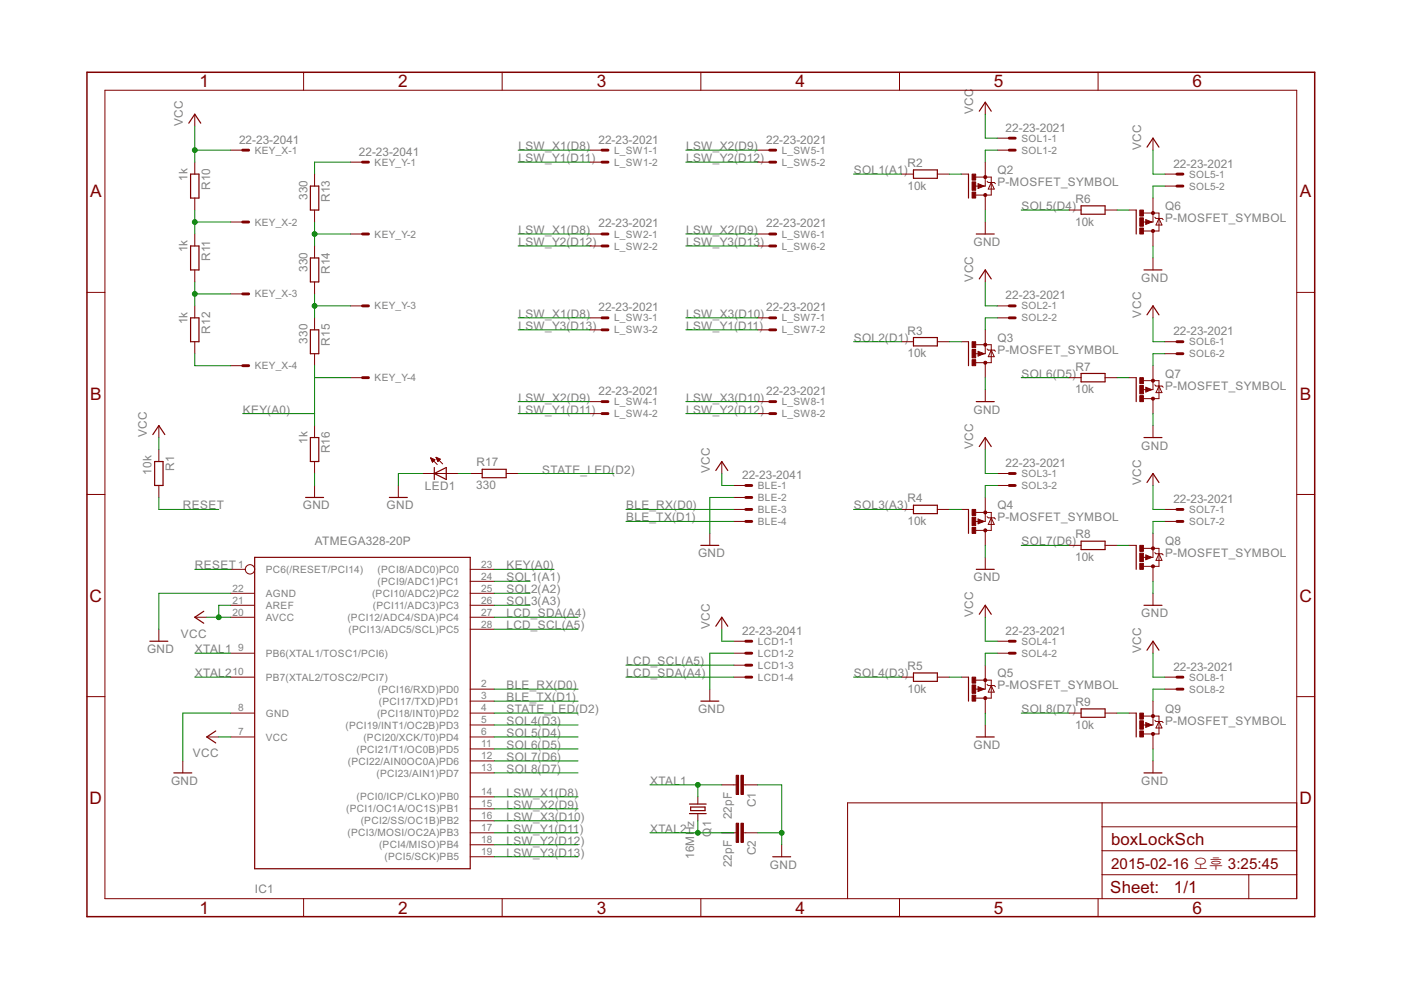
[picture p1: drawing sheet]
<svg xmlns="http://www.w3.org/2000/svg" width="297mm" height="210mm" viewBox="0 0 297 210" stroke-linecap="round" stroke-linejoin="round" font-family="sans-serif">
<g fill="none" stroke="#800000" stroke-width=".25">
<path d="M40 26.1l1.3-1.9 1.3 1.9M40.4 36.9h1.8v5.1h-1.8zM65.8 39.5h1.8v5h-1.8zM193.7 36h5v1.8h-5zM205.3 36.9v5.1M207.6 23.6l1.3-1.9 1.3 1.9M243.2 31.2l1.3-1.9 1.2 1.9M40.4 52.2h1.8v5h-1.8zM65.8 54.7h1.8v5.1h-1.8zM207 49.6h3.8M207.6 59.1l1.3-1.9 1.3 1.9M229.2 43.6h5.1v1.8h-5.1z"/>
<path d="M240.9 44.5v5.1M242.5 57.2h3.9M40.4 67.4h1.8v5.1h-1.8zM65.8 69.9h1.8v5.1h-1.8zM193.7 71.6h5v1.7h-5zM205.3 72.5v5M229.2 79.2h5.1v1.8h-5.1zM243.2 66.8l1.3-1.9 1.2 1.9M32.4 92.1l1.3-1.9 1.2 1.9M32.8 97.9h1.8v5h-1.8zM65.8 92.8h1.8v5.1h-1.8zM92.1 99.1v2.6"/>
<path d="M102.2 99.5h5.1v1.8h-5.1zM151.8 99.8l1.2-1.9 1.3 1.9M207 85.2h3.8M207.6 94.7l1.3-1.9 1.3 1.9M240.9 80.1v5.1M242.5 92.8h3.9M54 118.2h45.7v66h-45.7zM64.8 105.5h3.8M82.5 105.5h3.9M92.1 100.4l2.5-1.3v2.6zM148.6 115.6h3.8M193.7 107.1h5v1.8h-5z"/>
<path d="M205.3 108v5.1M229.2 114.7h5.1v1.8h-5.1zM240.9 115.6v5.1M243.2 102.3l1.3-1.9 1.2 1.9M31.8 136h3.8M43.2 129.6l-1.9 1.3 1.9 1.2M151.8 132.8l1.2-1.9 1.3 1.9M207 120.7h3.8M207.6 130.2l1.3-1.9 1.3 1.9M242.5 128.3h3.9M243.2 137.9l1.3-1.9 1.2 1.9M45.7 155l-1.9 1.3 1.9 1.2"/>
<path d="M148.6 148.7h3.8M193.7 142.7h5v1.8h-5zM205.3 143.6v5.1M207 156.3h3.8M229.2 150.3h5.1v1.8h-5.1zM240.9 151.2v5.1M36.9 163.9h3.8M146.2 172.5h3.5M146.2 170.5h3.5M146.4 171.1h3.1v.8h-3.1zM242.5 163.9h3.9M163.8 181.7h3.8"/>
</g>
<g fill="none" stroke="#800000" stroke-width=".21">
<path d="M22.2 19.1h252.7v171.4h-252.7zM64.4 15.3v3.8M106.5 15.3v3.8M148.6 15.3v3.8M190.7 15.3v3.8M232.8 15.3v3.8M41.3 24.2v2.6M41.3 34.4v2.5M48.9 31.8h2.6M66.7 36.9v2.6M74.3 34.4h2.6M125.1 31.8h2.5"/>
<path d="M125.1 34.4h2.5M160.7 31.8h2.5M160.7 34.4h2.5M191.1 36.9h2.6M198.7 36.9h2.6M203.8 36.9h1.5M206.6 39.5h.9M206.9 37.5h3.3v3.9h-3.3M207.4 38.9l1.2 .6-1.2 .5zM208.9 34.4v5.1h-.3M208.9 21.7v2.5M209.3 38.4l.2 .3h1.3l.3 .2"/>
<path d="M210.2 38.7l.6 1.4h-1.3zM211.4 29.3h2.6M211.4 31.8h2.6M244.5 29.3v2.5M247 39.5h2.5M247 36.9h2.5M41.3 42v2.5M41.3 49.6v2.6M41.3 57.2v2.6M48.9 47.1h2.6M66.7 44.5v2.6M66.7 52.2v2.5"/>
<path d="M66.7 59.8v2.5M74.3 49.6h2.6M125.1 49.6h2.5M125.1 52.2h2.5M160.7 49.6h2.5M160.7 52.2h2.5M208.9 41.4v3.1M208.9 47.1v2.5M208.9 57.2v2.6M226.7 44.5h2.5M234.3 44.5h2.5M239.4 44.5h1.5"/>
<path d="M242.2 47.1h.9M242.4 45.2h3.3v3.8h-3.3M242.9 46.6l1.3 .5-1.3 .5zM244.5 42v5.1h-.3M244.5 49v3.2M244.5 54.7v2.5M244.8 46.1l.3 .2h1.3l.2 .3M245.7 46.3l.7 1.4h-1.3zM18.4 62h3.8M41.3 64.9v2.5M41.3 72.5v2.5M48.9 62.3h2.6"/>
<path d="M48.9 77.5h2.6M66.7 67.4v2.5M66.7 75v2.5M74.3 64.9h2.6M125.1 67.4h2.5M125.1 69.9h2.5M160.7 67.4h2.5M160.7 69.9h2.5M191.1 72.5h2.6M198.7 72.5h2.6M203.8 72.5h1.5M206.6 75h.9"/>
<path d="M206.9 73.1h3.3v3.8h-3.3M207.4 74.5l1.2 .5-1.2 .5zM208.9 69.9v5.1h-.3M208.9 76.9v3.2M209.3 74l.2 .2h1.3l.3 .3M210.2 74.2l.6 1.4h-1.3zM211.4 64.9h2.6M211.4 67.4h2.6M244.5 64.9v2.5M244.5 77.5v5.1h-.3M247 75h2.5M247 72.5h2.5"/>
<path d="M274.9 62h3.8M33.7 90.2v2.6M33.7 95.3v2.6M66.7 90.2v2.6M66.7 97.9v2.5M74.3 80.1h2.6M91.3 97.1l1.4 1.4M91.3 97.1l.9 .4-.5 .5M91.3 97.1l.4 .9M91.3 97.1h.1M91.4 97.3h.3M91.4 97.4h.6"/>
<path d="M91.5 97.5h.7M91.5 97.6h.6M91.6 97.7h.3M91.7 97.9h.1M91.7 98h.1M92.5 97l1.4 1.4M92.5 97l.8 .3M92.5 97l.3 .9 .5-.6M92.5 97h.1M92.5 97.1h.4M92.6 97.3h.5M92.6 97.4h.7"/>
<path d="M92.7 97.5h.5M92.8 97.6h.3M92.8 97.7h.2M125.1 85.2h2.5M125.1 87.7h2.5M153 97.9v2.5M160.7 85.2h2.5M160.7 87.7h2.5M208.9 82.6v2.6M208.9 92.8v2.5M226.7 80.1h2.5M234.3 80.1h2.5"/>
<path d="M239.4 80.1h1.5M242.2 82.6h.9M242.4 80.7h3.3v3.8h-3.3M242.9 82.1l1.3 .5-1.3 .5zM244.5 84.5v3.2M244.5 90.2v2.6M244.8 81.6l.3 .3h1.3l.2 .2M245.7 81.9l.7 1.3h-1.3zM18.4 104.8h3.8M33.7 102.9v2.6M66.7 102.9v2.6M84.5 102.9v2.6"/>
<path d="M89.5 100.4h7.7M99.7 100.4h2.5M107.3 100.4h2.6M150.5 113.1v2.5M155.6 110.6h2.5M155.6 108h2.5M155.6 102.9h2.5M155.6 105.5h2.5M191.1 108h2.6M198.7 108h2.6M203.8 108h1.5M206.6 110.6h.9"/>
<path d="M206.9 108.6h3.3v3.9h-3.3M207.4 110l1.2 .6-1.2 .5zM208.9 105.5v5.1h-.3M208.9 112.5v3.1M208.9 118.2v2.5M209.3 109.5l.2 .3h1.3l.3 .2M210.2 109.8l.6 1.4h-1.3zM211.4 100.4h2.6M211.4 102.9h2.6M226.7 115.6h2.5M234.3 115.6h2.5M239.4 115.6h1.5"/>
<path d="M242.2 118.2h.9M242.4 116.3h3.3v3.8h-3.3M242.9 117.7l1.3 .5-1.3 .5zM244.5 100.4v2.5M244.5 113.1v5.1h-.3M244.8 117.2l.3 .2h1.3l.2 .3M245.7 117.4l.7 1.4h-1.3zM247 110.6h2.5M247 108h2.5M274.9 104.8h3.8M33.7 133.4v2.6M41.3 130.9h2.5"/>
<path d="M48.9 138.5h5.1M48.9 125.8h5.1M48.9 128.3h5.1M48.9 130.9h5.1M48.9 120.7h3.1M99.7 125.8h5.1M99.7 128.3h5.1M99.7 130.9h5.1M99.7 133.4h5.1M99.7 123.3h5.1M99.7 120.7h5.1M153 130.9v2.5"/>
<path d="M155.6 138.5h2.5M155.6 136h2.5M208.9 128.3v2.6M211.4 138.5h2.6M211.4 136h2.6M244.5 120.1v3.2M244.5 125.8v2.5M244.5 136v2.5M18.4 147.7h3.8M43.8 156.3h2.6M48.9 143.6h5.1M48.9 151.2h5.1"/>
<path d="M48.9 156.3h5.1M99.7 151.2h5.1M99.7 156.3h5.1M99.7 158.8h5.1M99.7 153.7h5.1M99.7 148.7h5.1M99.7 146.1h5.1M150.5 146.1v2.6M155.6 143.6h2.5M155.6 141h2.5M191.1 143.6h2.6M198.7 143.6h2.6"/>
<path d="M203.8 143.6h1.5M206.6 146.1h.9M206.9 144.2h3.3v3.8h-3.3M207.4 145.6l1.2 .5-1.2 .5zM208.9 141v5.1h-.3M208.9 148v3.2M208.9 153.7v2.6M209.3 145.1l.2 .3h1.3l.3 .2M210.2 145.4l.6 1.3h-1.3zM226.7 151.2h2.5M234.3 151.2h2.5M239.4 151.2h1.5"/>
<path d="M242.2 153.7h.9M242.4 151.8h3.3v3.8h-3.3M242.9 153.2l1.3 .5-1.3 .5zM244.5 148.7v5h-.3M244.5 155.6v3.2M244.8 152.7l.3 .3h1.3l.2 .2M245.7 153l.7 1.3h-1.3zM247 143.6h2.5M247 146.1h2.5M274.9 147.7h3.8M38.8 161.3v2.6M99.7 179.1h5.1"/>
<path d="M99.7 176.6h5.1M99.7 174h5.1M99.7 171.5h5.1M99.7 169h5.1M99.7 163.9h5.1M99.7 161.3h5.1M148 169v1.5M148 172.5v1.5M153 176.6h3.1M153 166.4h3.1M157.6 176.6h3.1M157.6 166.4h3.1"/>
<path d="M165.7 179.1v2.6M233.7 170.2v20.3M233.7 175.3h41.2M244.5 161.3v2.6M274.9 170.2h-95.2v20.3M64.4 190.5v3.9M99.7 181.7h5.1M106.5 190.5v3.9M148.6 190.5v3.9M190.7 190.5v3.9M232.8 190.5v3.9M233.7 185.5h41.2"/>
<path d="M233.7 180.4h41.2M264.8 185.5v5"/>
<circle cx="53" cy="120.7" r=".99"/>
</g>
<g fill="#800000" stroke="#800000" stroke-width=".21">
<path d="M156.1 164.4h.5v4h-.5z"/>
<path d="M157.1 164.4h.5v4h-.5z"/>
<path d="M156.1 174.5h.5v4.1h-.5z"/>
<path d="M157.1 174.5h.5v4.1h-.5z"/>
<path d="M206.1 36.9h.8v1.3h-.8z"/>
<path d="M206.1 40.7h.8v1.3h-.8z"/>
<path d="M206.1 38.6h.8v1.7h-.8z"/>
<path d="M206.1 72.5h.8v1.2h-.8z"/>
<path d="M206.1 76.3h.8v1.2h-.8z"/>
<path d="M206.1 74.1h.8v1.8h-.8z"/>
<path d="M206.1 108h.8v1.3h-.8z"/>
<path d="M206.1 111.8h.8v1.3h-.8z"/>
<path d="M206.1 109.7h.8v1.7h-.8z"/>
<path d="M206.1 143.6h.8v1.2h-.8z"/>
<path d="M206.1 147.4h.8v1.3h-.8z"/>
<path d="M206.1 145.2h.8v1.8h-.8z"/>
<path d="M241.7 44.5h.7v1.3h-.7z"/>
<path d="M241.7 48.3h.7v1.3h-.7z"/>
<path d="M241.7 46.2h.7v1.8h-.7z"/>
<path d="M241.7 80.1h.7v1.2h-.7z"/>
<path d="M241.7 83.9h.7v1.3h-.7z"/>
<path d="M241.7 81.7h.7v1.8h-.7z"/>
<path d="M241.7 115.6h.7v1.3h-.7z"/>
<path d="M241.7 119.4h.7v1.3h-.7z"/>
<path d="M241.7 117.3h.7v1.8h-.7z"/>
<path d="M241.7 151.2h.7v1.3h-.7z"/>
<path d="M241.7 155h.7v1.3h-.7z"/>
<path d="M241.7 152.8h.7v1.8h-.7z"/>
</g>
<path d="M18.4 15.3h260.3v179.1h-260.3zM207.5 39.2l.9 .3-.9 .2v-.2h.3M243.1 46.8l.8 .3-.8 .2v-.2h.2M207.5 74.7l.9 .3-.9 .2v-.2h.3M243.1 82.4l.8 .2-.8 .3v-.3h.2M207.5 110.3l.9 .3-.9 .2v-.2h.3M243.1 117.9l.8 .3-.8 .2v-.2h.2M207.5 145.9l.9 .2-.9 .3v-.3h.3M243.1 153.5l.8 .2-.8 .3v-.3h.2" fill="none" stroke="#800000" stroke-width=".32"/>
<g fill="#800000" stroke="#800000" stroke-width=".21">
<path d="M244.2 151.6h.5v.5h-.5z" fill-rule="evenodd"/>
<circle cx="208.9" cy="37.5" r=".33"/>
<circle cx="208.9" cy="41.3" r=".33"/>
<circle cx="208.9" cy="73.1" r=".32"/>
<circle cx="208.9" cy="76.9" r=".32"/>
<circle cx="208.9" cy="108.6" r=".33"/>
<circle cx="208.9" cy="112.4" r=".33"/>
<circle cx="208.9" cy="144.2" r=".33"/>
<circle cx="208.9" cy="148" r=".33"/>
<circle cx="244.5" cy="45.2" r=".33"/>
<circle cx="244.5" cy="49" r=".33"/>
<circle cx="244.5" cy="80.7" r=".32"/>
<circle cx="244.5" cy="84.5" r=".32"/>
<circle cx="244.5" cy="116.3" r=".33"/>
<circle cx="244.5" cy="120.1" r=".33"/>
<circle cx="244.5" cy="155.6" r=".32"/>
</g>
<g fill="none" stroke="#800000" stroke-width=".61">
<path d="M51.5 31.8h1.2M76.9 34.4h1.2M127.6 31.8h1.3M127.6 34.4h1.3M163.2 31.8h1.3M163.2 34.4h1.3M214 29.3h1.2M214 31.8h1.2M249.5 36.9h1.3M249.5 39.5h1.3M51.5 47.1h1.2M76.9 49.6h1.2"/>
<path d="M127.6 49.6h1.3M127.6 52.2h1.3M163.2 49.6h1.3M163.2 52.2h1.3M51.5 62.3h1.2M51.5 77.5h1.2M76.9 64.9h1.2M127.6 67.4h1.3M127.6 69.9h1.3M163.2 67.4h1.3M163.2 69.9h1.3M214 64.9h1.2"/>
<path d="M214 67.4h1.2M249.5 72.5h1.3M249.5 75h1.3M76.9 80.1h1.2M127.6 85.2h1.3M127.6 87.7h1.3M163.2 85.2h1.3M163.2 87.7h1.3M158.1 102.9h1.3M158.1 108h1.3M158.1 110.6h1.3M158.1 105.5h1.3"/>
<path d="M214 100.4h1.2M214 102.9h1.2M249.5 108h1.3M249.5 110.6h1.3M158.1 136h1.3M158.1 138.5h1.3M214 136h1.2M214 138.5h1.2M158.1 143.6h1.3M158.1 141h1.3M249.5 143.6h1.3M249.5 146.1h1.3"/>
</g>
<g fill="none" stroke="#008000" stroke-width=".21">
<path d="M41.3 26.8v7.6M41.3 31.8h7.6M74.3 34.4h-7.6v2.5M109.9 31.8h15.2M109.9 34.4h15.2M145.4 31.8h15.3M145.4 34.4h15.3M181 36.9h10.1M201.3 36.9h2.5M208.9 24.2v5.1h2.5M211.4 31.8h-2.5v2.6M244.5 31.8v5.1h2.5"/>
<path d="M247 39.5h-2.5v2.5M41.3 44.5v5.1M41.3 59.8v5.1M41.3 47.1h7.6M66.7 47.1v5.1M66.7 49.6h7.6M109.9 49.6h15.2M109.9 52.2h15.2M145.4 49.6h15.3M145.4 52.2h15.3M208.9 44.5v2.6M208.9 59.8v5.1h2.5"/>
<path d="M216.5 44.5h10.2M236.8 44.5h2.6M244.5 52.2v2.5M41.3 75v2.5h7.6M41.3 62.3h7.6M66.7 62.3v5.1M66.7 77.5v12.7M66.7 64.9h7.6M109.9 67.4h15.2M109.9 69.9h15.2M145.4 67.4h15.3M145.4 69.9h15.3"/>
<path d="M181 72.5h10.1M201.3 72.5h2.5M211.4 67.4h-2.5v2.5M244.5 67.4v5.1h2.5M247 75h-2.5v2.5M33.7 92.8v2.5M51.5 87.7h15.2M66.7 80.1h7.6M109.9 85.2h15.2M109.9 87.7h15.2M145.4 85.2h15.3M145.4 87.7h15.3"/>
<path d="M208.9 80.1v2.5M208.9 95.3v5.1h2.5M216.5 80.1h10.2M236.8 80.1h2.6M244.5 87.7v2.5M33.7 105.5v2.5h12.7M66.7 100.4v2.5M89.5 100.4h-5v2.5M97.2 100.4h2.5M109.9 100.4h20.3M132.7 108h22.9M132.7 110.6h22.9"/>
<path d="M153 100.4v2.5h2.6M155.6 105.5h-5.1v7.6M181 108h10.1M201.3 108h2.5M208.9 115.6v2.6M211.4 102.9h-2.5v2.6M216.5 115.6h10.2M236.8 115.6h2.6M244.5 102.9v5.1h2.5M247 110.6h-2.5v2.5M41.3 138.5h7.6M41.3 120.7h7.6"/>
<path d="M43.8 130.9h5.1M48.9 125.8h-15.2v7.6M48.9 128.3h-2.5v2.6M104.8 120.7h12.7M104.8 125.8h7.6M104.8 128.3h7.6M104.8 130.9h17.8M104.8 123.3h7.6M104.8 133.4h17.8M153 133.4v2.6h2.6M155.6 138.5h-5.1v7.6M208.9 130.9v5.1h2.5"/>
<path d="M211.4 138.5h-2.5v2.5M244.5 138.5v5.1h2.5M244.5 123.3v2.5M41.3 143.6h7.6M46.4 156.3h2.5M48.9 151.2h-10.1v10.1M104.8 151.2h17.8M104.8 156.3h17.8M104.8 153.7h17.8M104.8 158.8h17.8M104.8 146.1h17.8M104.8 148.7h17.8"/>
<path d="M132.7 143.6h22.9M132.7 141h22.9M181 143.6h10.1M201.3 143.6h2.5M208.9 151.2v2.5M216.5 151.2h10.2M236.8 151.2h2.6M244.5 158.8v2.5M247 146.1h-2.5v2.6M104.8 176.6h17.8M104.8 161.3h17.8M104.8 163.9h17.8"/>
<path d="M104.8 169h17.8M104.8 171.5h17.8M104.8 174h17.8M104.8 179.1h17.8M137.8 166.4h15.2M137.8 176.6h17.8M148 166.4v2.6M148 174v2.6M160.7 166.4h5v12.7M160.7 176.6h5M104.8 181.7h17.8"/>
</g>
<g fill="#008000" stroke="#008000" stroke-width=".21">
<circle cx="148" cy="166.4" r=".51"/>
<circle cx="148" cy="176.6" r=".51"/>
<circle cx="165.7" cy="176.6" r=".51"/>
<circle cx="46.4" cy="130.9" r=".51"/>
<circle cx="41.3" cy="31.8" r=".51"/>
<circle cx="41.3" cy="62.3" r=".51"/>
<circle cx="41.3" cy="47.1" r=".51"/>
<circle cx="66.7" cy="64.9" r=".51"/>
<circle cx="66.7" cy="49.6" r=".51"/>
</g>
<g font-size="4.1" fill="#800000">
<text x="42.3" y="18.5">1</text>
<text x="84.4" y="18.5">2</text>
<text x="126.5" y="18.5">3</text>
<text x="168.6" y="18.5">4</text>
<text x="210.7" y="18.5">5</text>
<text x="252.9" y="18.5">6</text>
<text x="19.1" y="41.9">A</text>
<text x="275.6" y="41.9">A</text>
<text x="19.1" y="84.7">B</text>
<text x="275.6" y="84.7">B</text>
<text x="19" y="127.6">C</text>
<text x="275.5" y="127.6">C</text>
<text x="19" y="170.4">D</text>
<text x="275.5" y="170.4">D</text>
<text x="42.3" y="193.7">1</text>
<text x="84.4" y="193.7">2</text>
<text x="126.5" y="193.7">3</text>
<text x="168.6" y="193.7">4</text>
<text x="210.7" y="193.7">5</text>
<text x="252.9" y="193.7">6</text>
</g>
<g font-size="4" fill="#800000">
<text x="235.6" y="179.1">boxLockSch</text>
<text x="235.4" y="189.4">Sheet:</text>
<text x="248.9" y="189.3">1/1</text>
</g>
<text font-size="3.6" fill="#800000" x="235.6" y="184.2">2015-02-16 오후 3:25:45</text>
<g font-size="2.8" fill="#808080">
<text x="38.8" y="26.7" transform="rotate(-90 38.8 26.7)">VCC</text>
<text x="206.4" y="24.2" transform="rotate(-90 206.4 24.2)">VCC</text>
<text x="213.2" y="27.9">22-23-2021</text>
<text x="50.7" y="30.4">22-23-2041</text>
<text x="76.1" y="33">22-23-2041</text>
<text x="109.9" y="31.8">LSW_X1(D8)</text>
<text x="109.9" y="34.4">LSW_Y1(D11)</text>
<text x="126.9" y="30.4">22-23-2021</text>
<text x="145.5" y="31.8">LSW_X2(D9)</text>
<text x="145.5" y="34.4">LSW_Y2(D12)</text>
<text x="162.4" y="30.4">22-23-2021</text>
<text x="192.4" y="35.4">R2</text>
<text x="241.9" y="31.8" transform="rotate(-90 241.9 31.8)">VCC</text>
<text x="248.8" y="35.5">22-23-2021</text>
<text x="39.8" y="38.3" transform="rotate(-90 39.8 38.3)">1k</text>
<text x="44.6" y="40.3" transform="rotate(-90 44.6 40.3)">R10</text>
<text x="181" y="36.9">SOL1(A1)</text>
<text x="192.4" y="40.2">10k</text>
<text x="211.5" y="39.5">P-MOSFET_SYMBOL</text>
<text x="211.5" y="36.9">Q2</text>
<text x="65.2" y="42.4" transform="rotate(-90 65.2 42.4)">330</text>
<text x="70" y="42.8" transform="rotate(-90 70 42.8)">R13</text>
<text x="216.6" y="44.5">SOL5(D4)</text>
<text x="227.9" y="47.8">10k</text>
<text x="228" y="43">R6</text>
<text x="247" y="47.1">P-MOSFET_SYMBOL</text>
<text x="247" y="44.5">Q6</text>
<text x="39.8" y="53.5" transform="rotate(-90 39.8 53.5)">1k</text>
<text x="109.9" y="49.6">LSW_X1(D8)</text>
<text x="109.9" y="52.1">LSW_Y2(D12)</text>
<text x="126.9" y="48.2">22-23-2021</text>
<text x="145.5" y="49.6">LSW_X2(D9)</text>
<text x="145.5" y="52.1">LSW_Y3(D13)</text>
<text x="162.4" y="48.2">22-23-2021</text>
<text x="206.4" y="52.1">GND</text>
<text x="44.6" y="55.3" transform="rotate(-90 44.6 55.3)">R11</text>
<text x="65.2" y="57.6" transform="rotate(-90 65.2 57.6)">330</text>
<text x="70" y="58.1" transform="rotate(-90 70 58.1)">R14</text>
<text x="206.4" y="59.7" transform="rotate(-90 206.4 59.7)">VCC</text>
<text x="242" y="59.8">GND</text>
<text x="126.9" y="66">22-23-2021</text>
<text x="162.4" y="66">22-23-2021</text>
<text x="213.2" y="63.4">22-23-2021</text>
<text x="39.8" y="68.8" transform="rotate(-90 39.8 68.8)">1k</text>
<text x="44.6" y="70.7" transform="rotate(-90 44.6 70.7)">R12</text>
<text x="109.9" y="67.4">LSW_X1(D8)</text>
<text x="109.9" y="69.9">LSW_Y3(D13)</text>
<text x="145.5" y="67.4">LSW_X3(D10)</text>
<text x="145.5" y="69.9">LSW_Y1(D11)</text>
<text x="192.4" y="71">R3</text>
<text x="241.9" y="67.3" transform="rotate(-90 241.9 67.3)">VCC</text>
<text x="248.8" y="71.1">22-23-2021</text>
<text x="65.2" y="72.8" transform="rotate(-90 65.2 72.8)">330</text>
<text x="70" y="73.3" transform="rotate(-90 70 73.3)">R15</text>
<text x="181" y="72.5">SOL2(D1)</text>
<text x="192.4" y="75.8">10k</text>
<text x="211.5" y="75">P-MOSFET_SYMBOL</text>
<text x="211.5" y="72.5">Q3</text>
<text x="126.9" y="83.8">22-23-2021</text>
<text x="162.4" y="83.8">22-23-2021</text>
<text x="216.6" y="80.1">SOL6(D5)</text>
<text x="227.9" y="83.4">10k</text>
<text x="228" y="78.6">R7</text>
<text x="247" y="82.6">P-MOSFET_SYMBOL</text>
<text x="247" y="80.1">Q7</text>
<text x="51.5" y="87.7">KEY(A0)</text>
<text x="109.9" y="85.2">LSW_X2(D9)</text>
<text x="109.9" y="87.7">LSW_Y1(D11)</text>
<text x="145.5" y="85.2">LSW_X3(D10)</text>
<text x="145.5" y="87.7">LSW_Y2(D12)</text>
<text x="206.4" y="87.7">GND</text>
<text x="31.1" y="92.7" transform="rotate(-90 31.1 92.7)">VCC</text>
<text x="65.2" y="94.2" transform="rotate(-90 65.2 94.2)">1k</text>
<text x="206.4" y="95.3" transform="rotate(-90 206.4 95.3)">VCC</text>
<text x="242" y="95.3">GND</text>
<text x="32.2" y="100.6" transform="rotate(-90 32.2 100.6)">10k</text>
<text x="36.9" y="99.8" transform="rotate(-90 36.9 99.8)">R1</text>
<text x="70" y="96.1" transform="rotate(-90 70 96.1)">R16</text>
<text x="101" y="98.9">R17</text>
<text x="115" y="100.4">STATE_LED(D2)</text>
<text x="150.5" y="100.4" transform="rotate(-90 150.5 100.4)">VCC</text>
<text x="157.3" y="101.5">22-23-2041</text>
<text x="213.2" y="99">22-23-2021</text>
<text x="90.1" y="104">LED1</text>
<text x="101" y="103.7">330</text>
<text x="192.4" y="106.5">R4</text>
<text x="241.9" y="102.9" transform="rotate(-90 241.9 102.9)">VCC</text>
<text x="248.8" y="106.6">22-23-2021</text>
<text x="38.8" y="108">RESET</text>
<text x="64.2" y="108">GND</text>
<text x="82" y="108">GND</text>
<text x="132.8" y="108">BLE_RX(D0)</text>
<text x="132.8" y="110.6">BLE_TX(D1)</text>
<text x="181" y="108">SOL3(A3)</text>
<text x="192.4" y="111.3">10k</text>
<text x="211.5" y="110.6">P-MOSFET_SYMBOL</text>
<text x="211.5" y="108">Q4</text>
<text x="66.7" y="115.6">ATMEGA328-20P</text>
<text x="148" y="118.2">GND</text>
<text x="216.6" y="115.6">SOL7(D6)</text>
<text x="227.9" y="118.9">10k</text>
<text x="228" y="114.1">R8</text>
<text x="247" y="118.2">P-MOSFET_SYMBOL</text>
<text x="247" y="115.6">Q8</text>
<text x="41.3" y="120.7">RESET</text>
<text x="107.4" y="123.3">SOL1(A1)</text>
<text x="107.4" y="125.8">SOL2(A2)</text>
<text x="107.4" y="120.7">KEY(A0)</text>
<text x="206.4" y="123.3">GND</text>
<text x="107.4" y="128.3">SOL3(A3)</text>
<text x="107.4" y="130.9">LCD_SDA(A4)</text>
<text x="206.4" y="130.8" transform="rotate(-90 206.4 130.8)">VCC</text>
<text x="242" y="130.9">GND</text>
<text x="38.4" y="135.2">VCC</text>
<text x="107.4" y="133.4">LCD_SCL(A5)</text>
<text x="150.5" y="133.4" transform="rotate(-90 150.5 133.4)">VCC</text>
<text x="157.3" y="134.6">22-23-2041</text>
<text x="213.2" y="134.6">22-23-2021</text>
<text x="31.2" y="138.5">GND</text>
<text x="41.3" y="138.5">XTAL1</text>
<text x="41.3" y="143.6">XTAL2</text>
<text x="132.8" y="143.6">LCD_SDA(A4)</text>
<text x="132.8" y="141">LCD_SCL(A5)</text>
<text x="181" y="143.6">SOL4(D3)</text>
<text x="192.4" y="142.1">R5</text>
<text x="211.5" y="143.6">Q5</text>
<text x="241.9" y="138.4" transform="rotate(-90 241.9 138.4)">VCC</text>
<text x="248.8" y="142.2">22-23-2021</text>
<text x="107.4" y="146.1">BLE_RX(D0)</text>
<text x="107.4" y="148.6">BLE_TX(D1)</text>
<text x="192.4" y="146.9">10k</text>
<text x="211.5" y="146.1">P-MOSFET_SYMBOL</text>
<text x="228" y="149.7">R9</text>
<text x="107.4" y="151.2">STATE_LED(D2)</text>
<text x="107.4" y="153.7">SOL4(D3)</text>
<text x="148" y="151.2">GND</text>
<text x="216.6" y="151.2">SOL8(D7)</text>
<text x="227.9" y="154.5">10k</text>
<text x="247" y="153.7">P-MOSFET_SYMBOL</text>
<text x="247" y="151.2">Q9</text>
<text x="40.9" y="160.6">VCC</text>
<text x="107.4" y="156.3">SOL5(D4)</text>
<text x="107.4" y="158.8">SOL6(D5)</text>
<text x="107.4" y="161.3">SOL7(D6)</text>
<text x="206.4" y="158.8">GND</text>
<text x="36.3" y="166.4">GND</text>
<text x="107.4" y="163.9">SOL8(D7)</text>
<text x="137.8" y="166.4">XTAL1</text>
<text x="242" y="166.4">GND</text>
<text x="107.4" y="169">LSW_X1(D8)</text>
<text x="107.4" y="171.5">LSW_X2(D9)</text>
<text x="155.2" y="173.7" transform="rotate(-90 155.2 173.7)">22pF</text>
<text x="160.3" y="171.2" transform="rotate(-90 160.3 171.2)">C1</text>
<text x="107.4" y="174">LSW_X3(D10)</text>
<text x="107.4" y="176.6">LSW_Y1(D11)</text>
<text x="107.4" y="179.1">LSW_Y2(D12)</text>
<text x="137.8" y="176.6">XTAL2</text>
<text x="150.7" y="177.4" transform="rotate(-90 150.7 177.4)">Q1</text>
<text x="107.4" y="181.7">LSW_Y3(D13)</text>
<text x="147.2" y="182.1" transform="rotate(-90 147.2 182.1)">16MHz</text>
<text x="155.2" y="183.9" transform="rotate(-90 155.2 183.9)">22pF</text>
<text x="160.3" y="181.3" transform="rotate(-90 160.3 181.3)">C2</text>
<text x="163.2" y="184.2">GND</text>
<text x="54" y="189.3">IC1</text>
</g>
<g font-size="2.4" fill="#808080">
<text x="54" y="32.6">KEY_X-1</text>
<text x="79.4" y="35.1">KEY_Y-1</text>
<text x="130.2" y="32.6">L_SW1-1</text>
<text x="130.2" y="35.1">L_SW1-2</text>
<text x="165.8" y="32.6">L_SW5-1</text>
<text x="165.8" y="35.1">L_SW5-2</text>
<text x="216.6" y="30.1">SOL1-1</text>
<text x="216.6" y="32.6">SOL1-2</text>
<text x="252.1" y="37.7">SOL5-1</text>
<text x="252.1" y="40.2">SOL5-2</text>
<text x="54" y="47.8">KEY_X-2</text>
<text x="79.4" y="50.4">KEY_Y-2</text>
<text x="130.2" y="50.4">L_SW2-1</text>
<text x="130.2" y="52.9">L_SW2-2</text>
<text x="165.8" y="50.4">L_SW6-1</text>
<text x="165.8" y="52.9">L_SW6-2</text>
<text x="54" y="63.1">KEY_X-3</text>
<text x="79.4" y="65.6">KEY_Y-3</text>
<text x="216.6" y="65.6">SOL2-1</text>
<text x="130.2" y="68.1">L_SW3-1</text>
<text x="130.2" y="70.7">L_SW3-2</text>
<text x="165.8" y="68.1">L_SW7-1</text>
<text x="165.8" y="70.7">L_SW7-2</text>
<text x="216.6" y="68.1">SOL2-2</text>
<text x="252.1" y="73.2">SOL6-1</text>
<text x="252.1" y="75.8">SOL6-2</text>
<text x="54" y="78.3">KEY_X-4</text>
<text x="79.4" y="80.8">KEY_Y-4</text>
<text x="130.2" y="85.9">L_SW4-1</text>
<text x="130.2" y="88.5">L_SW4-2</text>
<text x="165.8" y="85.9">L_SW8-1</text>
<text x="165.8" y="88.5">L_SW8-2</text>
<text x="216.6" y="101.2">SOL3-1</text>
<text x="160.7" y="103.7">BLE-1</text>
<text x="160.7" y="106.2">BLE-2</text>
<text x="216.6" y="103.7">SOL3-2</text>
<text x="160.7" y="108.8">BLE-3</text>
<text x="160.7" y="111.3">BLE-4</text>
<text x="252.1" y="108.8">SOL7-1</text>
<text x="252.1" y="111.3">SOL7-2</text>
<text x="49.3" y="125.4">22</text>
<text x="50.5" y="120.4">1</text>
<text x="56.4" y="121.5">PC6(/RESET/PCI14)</text>
<text x="80.1" y="124">(PCI9/ADC1)PC1</text>
<text x="80.1" y="121.5">(PCI8/ADC0)PC0</text>
<text x="102" y="125.4">25</text>
<text x="102" y="122.9">24</text>
<text x="102" y="120.4">23</text>
<text x="49.3" y="128">21</text>
<text x="49.3" y="130.5">20</text>
<text x="56.4" y="126.6">AGND</text>
<text x="56.4" y="129.1">AREF</text>
<text x="56.4" y="131.6">AVCC</text>
<text x="73.7" y="131.6">(PCI12/ADC4/SDA)PC4</text>
<text x="78.9" y="126.6">(PCI10/ADC2)PC2</text>
<text x="79" y="129.1">(PCI11/ADC3)PC3</text>
<text x="102" y="130.5">27</text>
<text x="102" y="128">26</text>
<text x="73.9" y="134.2">(PCI13/ADC5/SCL)PC5</text>
<text x="102" y="133.1">28</text>
<text x="160.7" y="136.7">LCD1-1</text>
<text x="216.6" y="136.7">SOL4-1</text>
<text x="49.3" y="143.2">10</text>
<text x="50.5" y="138.1">9</text>
<text x="56.4" y="139.2">PB6(XTAL1/TOSC1/PCI6)</text>
<text x="160.7" y="139.2">LCD1-2</text>
<text x="160.7" y="141.8">LCD1-3</text>
<text x="216.6" y="139.2">SOL4-2</text>
<text x="56.4" y="144.3">PB7(XTAL2/TOSC2/PCI7)</text>
<text x="80.1" y="146.9">(PCI16/RXD)PD0</text>
<text x="80.3" y="149.4">(PCI17/TXD)PD1</text>
<text x="102" y="148.3">3</text>
<text x="102" y="145.7">2</text>
<text x="160.7" y="144.3">LCD1-4</text>
<text x="252.1" y="144.3">SOL8-1</text>
<text x="252.1" y="146.9">SOL8-2</text>
<text x="50.5" y="150.8">8</text>
<text x="50.5" y="155.9">7</text>
<text x="56.4" y="151.9">GND</text>
<text x="73.3" y="154.5">(PCI19/INT1/OC2B)PD3</text>
<text x="79.9" y="151.9">(PCI18/INT0)PD2</text>
<text x="102" y="155.9">6</text>
<text x="102" y="153.4">5</text>
<text x="102" y="150.8">4</text>
<text x="56.4" y="157">VCC</text>
<text x="75.6" y="159.6">(PCI21/T1/OC0B)PD5</text>
<text x="77" y="157">(PCI20/XCK/T0)PD4</text>
<text x="102" y="161">12</text>
<text x="102" y="158.4">11</text>
<text x="73.8" y="162.1">(PCI22/AIN0OC0A)PD6</text>
<text x="79.8" y="164.6">(PCI23/AIN1)PD7</text>
<text x="102" y="163.5">13</text>
<text x="73.4" y="172.3">(PCI1/OC1A/OC1S)PB1</text>
<text x="75.6" y="169.7">(PCI0/ICP/CLKO)PB0</text>
<text x="102" y="173.7">16</text>
<text x="102" y="171.1">15</text>
<text x="102" y="168.6">14</text>
<text x="73.7" y="177.3">(PCI3/MOSI/OC2A)PB3</text>
<text x="76.5" y="174.8">(PCI2/SS/OC1B)PB2</text>
<text x="80.4" y="179.9">(PCI4/MISO)PB4</text>
<text x="102" y="178.8">18</text>
<text x="102" y="176.2">17</text>
<text x="81.5" y="182.4">(PCI5/SCK)PB5</text>
<text x="102" y="181.3">19</text>
</g>
</svg>
